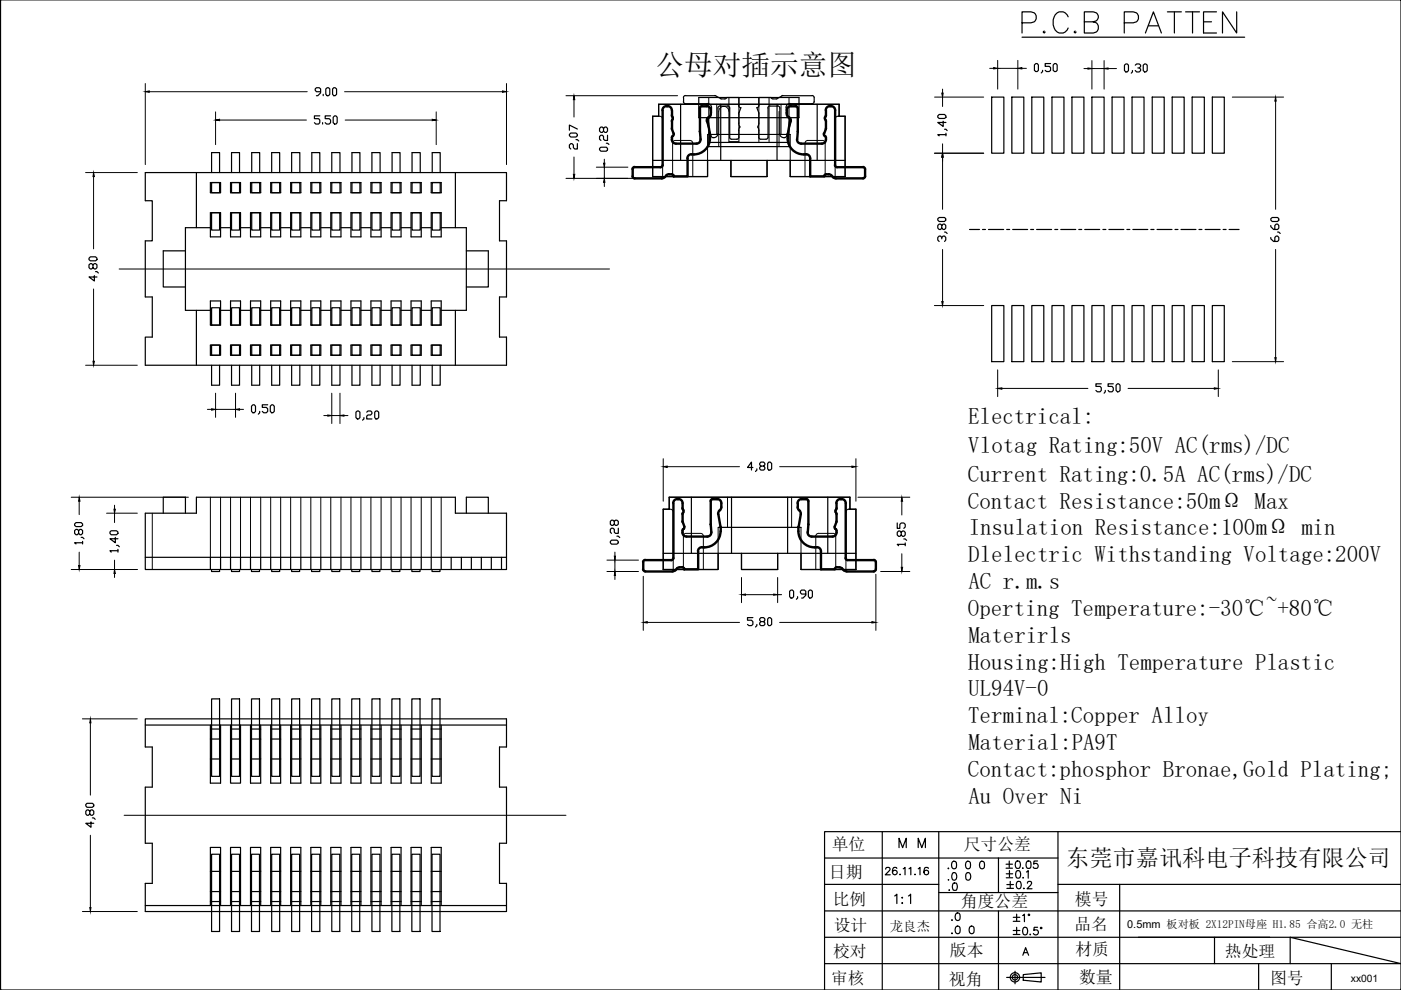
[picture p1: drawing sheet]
<svg xmlns="http://www.w3.org/2000/svg" width="297mm" height="210mm" viewBox="0 0 297 210" stroke-linecap="round" stroke-linejoin="round" font-family="sans-serif">
<!-- layer: 0 -->
<g fill="none" stroke="#000" stroke-width=".25">
<path d="M68 19.4h-.9l-.3-.3v-.2l.3-.3h.6l.3 .3v.8l-.6 .6h-.3M68.5 20v.3M69.1 18.9l.3-.3h.3l.2 .3v1.1l-.2 .3h-.3l-.3-.3zM70.5 18.9l.3-.3h.3l.3 .3v1.1l-.3 .3h-.3l-.3-.3zM216.7 7.9h47.2M30.8 36.6h76.6v6h-1.5v8.5h1.5v11.9h-1.5v8.5h1.5v5.9h-76.6v-5.9h1.5v-8.5h-1.5v-11.9h1.5v-8.5h-1.5zM41.6 36.6v11.7M44.6 38.7h2.2v2.2h-2.2zM44.9 36.6v-4.2h1.7v4.2M44.9 38.7h1.7v2.2h-1.7zM48.9 38.7h2.1v2.2h-2.1zM49.1 36.6v-4.2h1.7v4.2"/>
<path d="M49.1 38.7h1.7v2.2h-1.7zM53.1 38.7h2.2v2.2h-2.2zM53.4 36.6v-4.2h1.7v4.2M53.4 38.7h1.7v2.2h-1.7zM57.4 38.7h2.1v2.2h-2.1zM57.6 36.6v-4.2h1.7v4.2M57.6 38.7h1.7v2.2h-1.7zM61.6 38.7h2.2v2.2h-2.2zM61.8 36.6v-4.2h1.8v4.2M61.8 38.7h1.8v2.2h-1.8zM65.9 38.7h2.1v2.2h-2.1zM66.1 36.6v-4.2h1.7v4.2"/>
<path d="M66.1 38.7h1.7v2.2h-1.7zM70.1 38.7h2.2v2.2h-2.2zM70.3 36.6v-4.2h1.8v4.2M70.3 38.7h1.8v2.2h-1.8zM74.4 38.7h2.1v2.2h-2.1zM74.6 36.6v-4.2h1.7v4.2M74.6 38.7h1.7v2.2h-1.7zM78.6 38.7h2.2v2.2h-2.2zM78.9 36.6v-4.2h1.7v4.2M78.9 38.7h1.7v2.2h-1.7zM82.9 38.7h2.1v2.2h-2.1zM83.1 36.6v-4.2h1.7v4.2"/>
<path d="M83.1 38.7h1.7v2.2h-1.7zM87.2 38.7h2.1v2.2h-2.1zM87.4 36.6v-4.2h1.7v4.2M87.4 38.7h1.7v2.2h-1.7zM91.4 38.7h2.1v2.2h-2.1zM91.6 36.6v-4.2h1.7v4.2M91.6 38.7h1.7v2.2h-1.7zM96.5 36.6v11.7M138.4 34h40.8M144.3 22.1v11.9M148.2 20.7h21.2v4.2h-21.2zM150.3 24.9v6.2h17v-6.2"/>
<path d="M150.3 30.2h17M152.8 22.1v11.9M155 34v3.4h7.6v-3.4M164.7 22.1v11.9M173.3 22.1v11.9M177.7 24.7h1.5v12.7h-11.7v-3.4M177.9 24.7v-2.6h-38.3v2.6h-1.2v12.7h11.6v-3.4M177.9 24.7h.1M198.8 24.6l.3-.3h1.2l.3 .3v.3l-.3 .2h-1.2l-.3-.2zM200 25.7v1.1l-1.2-.8h1.8M200.3 27.4h.3l.2 .3M200.6 28.5h-1.8l.3 .3"/>
<path d="M200.6 28.3v.5M210.3 20.6h2.5v11.9h-2.5zM214.5 20.6h2.6v11.9h-2.6zM218.8 20.6h2.5v11.9h-2.5zM223 20.6h2.6v11.9h-2.6zM227.3 20.6h2.5v11.9h-2.5zM231.5 20.6h2.6v11.9h-2.6zM235.8 20.6h2.5v11.9h-2.5zM240 20.6h2.6v11.9h-2.6zM244.3 20.6h2.5v11.9h-2.5zM248.5 20.6h2.6v11.9h-2.6zM252.8 20.6h2.5v11.9h-2.5z"/>
<path d="M257 20.6h2.6v11.9h-2.6zM18.9 54.8l.3-.3h1.1l.3 .3v.2l-.3 .3h-1.1l-.3-.3zM19.7 56.1l.3-.2h.3l.3 .2v.6l-.3 .3h-.3l-.3-.3v-.6l-.3-.2h-.2l-.3 .2v.6l.3 .3h.2l.3-.3M20 58.4v1.2l-1.1-.9h1.7M20.3 57.6h.3l.3 .3M39.3 53.2h-4.7v7.6h4.7M44.6 48.3h-5.3v17.5h5.3M44.6 45.1h2.2v5.1h-2.2zM44.9 45.1h1.7v3.7h-1.7zM46.8 48.3h2.1M48.9 45.1h2.1v5.1h-2.1zM49.1 45.1h1.7v3.7h-1.7z"/>
<path d="M51 48.3h2.1M53.1 45.1h2.2v5.1h-2.2zM53.4 45.1h1.7v3.7h-1.7zM55.3 48.3h2.1M57.4 45.1h2.1v5.1h-2.1zM57.6 45.1h1.7v3.7h-1.7zM59.5 48.3h2.1M61.6 45.1h2.2v5.1h-2.2zM61.8 45.1h1.8v3.7h-1.8zM63.8 48.3h2.1M65.9 45.1h2.1v5.1h-2.1zM66.1 45.1h1.7v3.7h-1.7z"/>
<path d="M68 48.3h2.1M70.1 45.1h2.2v5.1h-2.2zM70.3 45.1h1.8v3.7h-1.8zM72.3 48.3h2.1M74.4 45.1h2.1v5.1h-2.1zM74.6 45.1h1.7v3.7h-1.7zM76.5 48.3h2.1M78.6 45.1h2.2v5.1h-2.2zM78.9 45.1h1.7v3.7h-1.7zM80.8 48.3h2.1M82.9 45.1h2.1v5.1h-2.1zM83.1 45.1h1.7v3.7h-1.7z"/>
<path d="M85 48.3h2.2M87.2 45.1h2.1v5.1h-2.1zM87.4 45.1h1.7v3.7h-1.7zM89.3 48.3h2.1M91.4 45.1h2.1v5.1h-2.1zM91.6 45.1h1.7v3.7h-1.7zM93.5 48.3h5.4v17.5h-5.4M98.9 53.2h4.6v7.6h-4.6M198.8 46.4l.3-.3h1.2l.2 .3v.3l-.2 .3h-1.2l-.3-.3zM199.7 50.6v-.3l-.3-.2h-.3l-.3 .2v.6l.3 .3M199.7 50.3l.3-.2h.3l.2 .2v.6l-.2 .3M199.7 47.8l.3-.3h.3l.2 .3v.6l-.2 .3h-.3l-.3-.3v-.6l-.3-.3h-.3l-.3 .3v.6l.3 .3h.3l.3-.3"/>
<path d="M200.3 49.2h.2l.3 .3M205.6 48.7h2.1M208.3 48.7h.6M209.6 48.7h3.2M213.4 48.7h.7M214.7 48.7h3.2M218.5 48.7h.6M219.8 48.7h3.2M223.6 48.7h.7M224.9 48.7h3.2M228.7 48.7h.6M230 48.7h3.2"/>
<path d="M233.8 48.7h.7M235.1 48.7h3.2M238.9 48.7h.7M240.2 48.7h3.2M244 48.7h.7M245.3 48.7h3.2M249.1 48.7h.7M250.4 48.7h3.2M254.2 48.7h.6M255.5 48.7h3.2M259.3 48.7h.7M260.6 48.7h2.1"/>
<path d="M269.4 50.3v.3l.6 .6h.9l.2-.3v-.6l-.2-.2h-.3l-.3 .2v.9M269.4 47.8v.3l.6 .6h.9l.2-.3v-.6l-.2-.3h-.3l-.3 .3v.9M269.4 46.4l.3-.3h1.2l.2 .3v.3l-.2 .3h-1.2l-.3-.3zM270.9 49.2h.2l.3 .3M41.6 65.8v11.6M44.6 73.2h2.2v2.1h-2.2zM44.6 63.8h2.2v5.1h-2.2zM44.9 77.4v4.3h1.7v-4.3M44.9 73.2h1.7v2.1h-1.7zM44.9 65.2h1.7v3.7h-1.7zM46.8 65.8h2.1M48.9 63.8h2.1v5.1h-2.1z"/>
<path d="M48.9 73.2h2.1v2.1h-2.1zM49.1 77.4v4.3h1.7v-4.3M49.1 73.2h1.7v2.1h-1.7zM49.1 65.2h1.7v3.7h-1.7zM51 65.8h2.1M53.1 63.8h2.2v5.1h-2.2zM53.1 73.2h2.2v2.1h-2.2zM53.4 77.4v4.3h1.7v-4.3M53.4 73.2h1.7v2.1h-1.7zM53.4 65.2h1.7v3.7h-1.7zM55.3 65.8h2.1M57.4 63.8h2.1v5.1h-2.1z"/>
<path d="M57.4 73.2h2.1v2.1h-2.1zM57.6 77.4v4.3h1.7v-4.3M57.6 73.2h1.7v2.1h-1.7zM57.6 65.2h1.7v3.7h-1.7zM59.5 65.8h2.1M61.6 63.8h2.2v5.1h-2.2zM61.6 73.2h2.2v2.1h-2.2zM61.8 77.4v4.3h1.8v-4.3M61.8 73.2h1.8v2.1h-1.8zM61.8 65.2h1.8v3.7h-1.8zM63.8 65.8h2.1M65.9 63.8h2.1v5.1h-2.1z"/>
<path d="M65.9 73.2h2.1v2.1h-2.1zM66.1 77.4v4.3h1.7v-4.3M66.1 73.2h1.7v2.1h-1.7zM66.1 65.2h1.7v3.7h-1.7zM68 65.8h2.1M70.1 63.8h2.2v5.1h-2.2zM70.1 73.2h2.2v2.1h-2.2zM70.3 77.4v4.3h1.8v-4.3M70.3 73.2h1.8v2.1h-1.8zM70.3 65.2h1.8v3.7h-1.8zM72.3 65.8h2.1M74.4 63.8h2.1v5.1h-2.1z"/>
<path d="M74.4 73.2h2.1v2.1h-2.1zM74.6 77.4v4.3h1.7v-4.3M74.6 73.2h1.7v2.1h-1.7zM74.6 65.2h1.7v3.7h-1.7zM76.5 65.8h2.1M78.6 63.8h2.2v5.1h-2.2zM78.6 73.2h2.2v2.1h-2.2zM78.9 77.4v4.3h1.7v-4.3M78.9 73.2h1.7v2.1h-1.7zM78.9 65.2h1.7v3.7h-1.7zM80.8 65.8h2.1M82.9 63.8h2.1v5.1h-2.1z"/>
<path d="M82.9 73.2h2.1v2.1h-2.1zM83.1 77.4v4.3h1.7v-4.3M83.1 73.2h1.7v2.1h-1.7zM83.1 65.2h1.7v3.7h-1.7zM85 65.8h2.2M87.2 63.8h2.1v5.1h-2.1zM87.2 73.2h2.1v2.1h-2.1zM87.4 77.4v4.3h1.7v-4.3M87.4 73.2h1.7v2.1h-1.7zM87.4 65.2h1.7v3.7h-1.7zM89.3 65.8h2.1M91.4 63.8h2.1v5.1h-2.1z"/>
<path d="M91.4 73.2h2.1v2.1h-2.1zM91.6 77.4v4.3h1.7v-4.3M91.6 73.2h1.7v2.1h-1.7zM91.6 65.2h1.7v3.7h-1.7zM96.5 65.8v11.6M210.3 64.8h2.5v11.9h-2.5zM214.5 64.8h2.6v11.9h-2.6zM218.8 64.8h2.5v11.9h-2.5zM223 64.8h2.6v11.9h-2.6zM227.3 64.8h2.5v11.9h-2.5zM231.5 64.8h2.6v11.9h-2.6zM235.8 64.8h2.5v11.9h-2.5z"/>
<path d="M240 64.8h2.6v11.9h-2.6zM244.3 64.8h2.5v11.9h-2.5zM248.5 64.8h2.6v11.9h-2.6zM252.8 64.8h2.5v11.9h-2.5zM257 64.8h2.6v11.9h-2.6zM53.3 86.1l.3-.3h.3l.3 .3v1.1l-.3 .3h-.3l-.3-.3zM55.1 87.2v.3l-.3 .3M56.8 85.8h-1.2v.6h.9l.3 .3v.5l-.3 .3h-.6l-.3-.3M57.3 86.1l.3-.3h.3l.3 .3v1.1l-.3 .3h-.3l-.3-.3zM75.5 87.4l.3-.3h.2l.3 .3v1.1l-.3 .3h-.2l-.3-.3zM77.2 88.5v.3l-.3 .3M77.8 87.4l.2-.3h.6l.3 .3v.3l-.3 .3h-.6l-.2 .2v.6h1.1"/>
<path d="M79.4 87.4l.3-.3h.3l.3 .3v1.1l-.3 .3h-.3l-.3-.3zM159.6 99.1h-1.1l.8-1.1v1.7M160.5 99.4v.3l-.3 .3M161.3 98.8l-.2-.3v-.2l.2-.3h.6l.3 .3v.2l-.3 .3h-.6l-.2 .3v.3l.2 .3h.6l.3-.3v-.3l-.3-.3M163 98h.3l.3 .3v1.1l-.3 .3h-.3l-.2-.3v-1.1zM233.5 81.4h-1.1v.5h.8l.3 .3v.6l-.3 .3h-.6l-.2-.3M234.3 82.8v.3l-.2 .3M236 81.4h-1.1v.5h.9l.2 .3v.6l-.2 .3h-.6l-.3-.3M236.6 81.7l.3-.3h.3l.3 .3v1.1l-.3 .3h-.3l-.3-.3zM15.8 111.1l.3-.3h1.1l.3 .3v.3l-.3 .2h-1.1l-.3-.2zM16.7 112.5l.3-.3h.2l.3 .3v.6l-.3 .3h-.2l-.3-.3v-.6l-.3-.3h-.3l-.3 .3v.6l.3 .3h.3l.3-.3M17.2 113.9h.3l.3 .3"/>
<path d="M17.5 115.1h-1.7l.3 .2M17.5 114.8v.5M23.3 112.8l.3-.3h1.1l.3 .3v.3l-.3 .3h-1.1l-.3-.3zM24.5 113.9v1.2l-1.2-.9h1.7M24.7 115.6h.3l.3 .3M25 116.8h-1.7l.3 .3M25 116.5v.6M30.8 108.8h10.8v-3.4h54.9v3.4h10.9v11.9h-76.6zM30.8 118.2h76.6M34.6 108.8v-3.4h4.7v3.4M44.6 118.2v2.5M46.8 118.2v2.5"/>
<path d="M48.9 118.2v2.5M51 118.2v2.5M53.1 118.2v2.5M55.3 118.2v2.5M57.4 118.2v2.5M59.5 118.2v2.5M61.6 118.2v2.5M63.8 118.2v2.5M65.9 118.2v2.5M68 118.2v2.5M70.1 118.2v2.5M72.3 118.2v2.5"/>
<path d="M74.4 118.2v2.5M76.5 118.2v2.5M78.6 118.2v2.5M80.8 118.2v2.5M82.9 118.2v2.5M85 118.2v2.5M87.2 118.2v2.5M89.3 118.2v2.5M91.4 118.2v2.5M93.5 118.2v2.5M95.7 118.2v2.5M97.8 118.2v2.5"/>
<path d="M98.9 108.8v-3.4h4.6v3.4M99.9 118.2v2.5M102.1 118.2v2.5M104.2 118.2v2.5M106.3 118.2v2.5M129.7 114.5h1.1l.3 .3v.3l-.3 .3h-1.1l-.3-.3v-.3zM130.2 110.5l.3-.2h.3l.3 .2v.6l-.3 .3h-.3l-.3-.3v-.6l-.3-.2h-.2l-.3 .2v.6l.3 .3h.2l.3-.3M130.8 113.7h.3l.3 .3M131.1 112v1.1h-.6l-.3-.3v-.6l-.3-.2h-.2l-.3 .2v.6l.3 .3M140.6 117.3h40.9M146.6 105.4v11.9M155.1 105.4v11.9"/>
<path d="M157.2 117.3v3.4h7.7v-3.4M167 105.4v11.9M175.5 105.4v11.9M179.9 108h1.6v12.7h-11.7v-3.4M180.2 108v-2.6h-38.3v2.6h-1.3v12.7h11.7v-3.4M180.2 108h.1M190.2 110.9v1.1h.6v-.8l.3-.3h.5l.3 .3v.5l-.3 .3M191.1 112.9l.3-.3h.2l.3 .3v.5l-.3 .3h-.2l-.3-.3v-.5l-.3-.3h-.3l-.3 .3v.5l.3 .3h.3l.3-.3M191.6 114.3h.3l.3 .3M191.9 115.4h-1.7l.3 .3M191.9 115.1v.6M44.9 120.7v.5h1.7v-.5"/>
<path d="M49.1 120.7v.5h1.7v-.5M53.3 120.7v.5h1.7v-.5M57.6 120.7v.5h1.7v-.5M61.8 120.7v.5h1.7v-.5M66.1 120.7v.5h1.7v-.5M70.3 120.7v.5h1.7v-.5M74.6 120.7v.5h1.7v-.5M78.9 120.7v.5h1.6v-.5M83.1 120.7v.5h1.7v-.5M87.3 120.7v.5h1.8v-.5M91.6 120.7v.5h1.7v-.5M167.4 125.4l.3-.3h.3l.3 .3v1.1l-.3 .3h-.3l-.3-.3z"/>
<path d="M169.1 126.5v.3l-.2 .3M170.8 126h-.8l-.3-.3v-.3l.3-.3h.5l.3 .3v.8l-.5 .6h-.3M171.4 125.4l.3-.3h.2l.3 .3v1.1l-.3 .3h-.2l-.3-.3zM30.8 152.4h76.6v6h-1.5v8.5h1.5v11.9h-1.5v8.5h1.5v6h-76.6v-6h1.5v-8.5h-1.5v-11.9h1.5v-8.5h-1.5zM30.8 153.7h76.6M44.6 153.7v12.3h2.2v-12.3M44.6 154.6h2.2M44.6 156.7h2.2M44.9 148.2h1.7v16.4h-1.7zM48.9 153.7v12.3h2.1v-12.3M48.9 154.6h2.1M48.9 156.7h2.1"/>
<path d="M49.1 148.2h1.7v16.4h-1.7zM53.1 153.7v12.3h2.2v-12.3M53.1 154.6h2.2M53.1 156.7h2.2M53.3 148.2h1.7v16.4h-1.7zM57.4 153.7v12.3h2.1v-12.3M57.4 154.6h2.1M57.4 156.7h2.1M57.6 148.2h1.7v16.4h-1.7zM61.6 153.7v12.3h2.2v-12.3M61.6 154.6h2.2M61.6 156.7h2.2"/>
<path d="M61.8 148.2h1.7v16.4h-1.7zM65.9 153.7v12.3h2.1v-12.3M65.9 154.6h2.1M65.9 156.7h2.1M66.1 148.2h1.7v16.4h-1.7zM70.1 153.7v12.3h2.2v-12.3M70.1 154.6h2.2M70.1 156.7h2.2M70.3 148.2h1.7v16.4h-1.7zM74.4 153.7v12.3h2.1v-12.3M74.4 154.6h2.1M74.4 156.7h2.1"/>
<path d="M74.6 148.2h1.7v16.4h-1.7zM78.6 153.7v12.3h2.2v-12.3M78.6 154.6h2.2M78.6 156.7h2.2M78.9 148.2h1.6v16.4h-1.6zM82.9 153.7v12.3h2.1v-12.3M82.9 154.6h2.1M82.9 156.7h2.1M83.1 148.2h1.7v16.4h-1.7zM87.2 153.7v12.3h2.1v-12.3M87.2 154.6h2.1M87.2 156.7h2.1"/>
<path d="M87.3 148.2h1.8v16.4h-1.8zM91.4 153.7v12.3h2.1v-12.3M91.4 154.6h2.1M91.4 156.7h2.1M91.6 148.2h1.7v16.4h-1.7zM18.2 170.6l.2-.3h1.2l.3 .3v.3l-.3 .3h-1.2l-.2-.3zM19 172l.3-.3h.3l.3 .3v.6l-.3 .3h-.3l-.3-.3v-.6l-.3-.3h-.3l-.2 .3v.6l.2 .3h.3l.3-.3M19.3 174.3v1.1l-1.1-.8h1.7M19.6 173.4h.3l.3 .3M44.6 160.9h2.2M48.9 160.9h2.1M53.1 160.9h2.2"/>
<path d="M57.4 160.9h2.1M61.6 160.9h2.2M65.9 160.9h2.1M70.1 160.9h2.2M74.4 160.9h2.1M78.6 160.9h2.2M82.9 160.9h2.1M87.2 160.9h2.1M91.4 160.9h2.1M30.8 192h76.6M44.6 192v-12.3h2.2v12.3M44.6 191.1h2.2"/>
<path d="M44.6 189h2.2M44.6 184.8h2.2M44.9 181.1h1.7v16.4h-1.7zM48.9 192v-12.3h2.1v12.3M48.9 191.1h2.1M48.9 189h2.1M48.9 184.8h2.1M49.1 181.1h1.7v16.4h-1.7zM53.1 192v-12.3h2.2v12.3M53.1 191.1h2.2M53.1 189h2.2M53.1 184.8h2.2"/>
<path d="M53.3 181.1h1.7v16.4h-1.7zM57.4 192v-12.3h2.1v12.3M57.4 191.1h2.1M57.4 189h2.1M57.4 184.8h2.1M57.6 181.1h1.7v16.4h-1.7zM61.6 192v-12.3h2.2v12.3M61.6 191.1h2.2M61.6 189h2.2M61.6 184.8h2.2M61.8 181.1h1.7v16.4h-1.7zM65.9 192v-12.3h2.1v12.3"/>
<path d="M65.9 191.1h2.1M65.9 189h2.1M65.9 184.8h2.1M66.1 181.1h1.7v16.4h-1.7zM70.1 192v-12.3h2.2v12.3M70.1 191.1h2.2M70.1 189h2.2M70.1 184.8h2.2M70.3 181.1h1.7v16.4h-1.7zM74.4 192v-12.3h2.1v12.3M74.4 191.1h2.1M74.4 189h2.1"/>
<path d="M74.4 184.8h2.1M74.6 181.1h1.7v16.4h-1.7zM78.6 192v-12.3h2.2v12.3M78.6 191.1h2.2M78.6 189h2.2M78.6 184.8h2.2M78.9 181.1h1.6v16.4h-1.6zM82.9 192v-12.3h2.1v12.3M82.9 191.1h2.1M82.9 189h2.1M82.9 184.8h2.1M83.1 181.1h1.7v16.4h-1.7z"/>
<path d="M87.2 192v-12.3h2.1v12.3M87.2 191.1h2.1M87.2 189h2.1M87.2 184.8h2.1M87.3 181.1h1.8v16.4h-1.8zM91.4 192v-12.3h2.1v12.3M91.4 191.1h2.1M91.4 189h2.1M91.4 184.8h2.1M91.6 181.1h1.7v16.4h-1.7zM.1 209.9h.1M297 209.9h.1"/>
</g>
<!-- layer: DASH -->
<g fill="none" stroke="#000" stroke-width=".21">
<path d="M139.6 24.7a.64 .64 0 0 1 .9 .5v12.2M139.6 24.7h.1M142.6 37.4v-7a.58 .58 0 0 1 .6-.6h3.2l.4 .4 .1 7.2M150 28.5h17.5M150.3 20.7v4.2M152 22.1v6.4M154.5 23.6a1.08 1.08 0 0 0-1-1 1.08 1.08 0 0 0-1.1 1v7.5M154.5 20.7v9.3h2.2v-9.3M160.9 20.7v9.3M163.1 20.7v9.3M165.2 23.6v7.5M165.6 22.1v6.4"/>
<path d="M167.3 20.7v4.2M167.5 28.5h-17.5v5.5M167.5 28.5v5.5M170.7 37.4v-7.2a.52 .52 0 0 1 .6-.4h3.1a.58 .58 0 0 1 .5 .6v7M177.7 24.7l-.4 .1-.2 .4v12.2M32.3 108.8v11.9M44.6 105.4v12.8M46.8 105.4v12.8M48.9 105.4v12.8M51 105.4v12.8M53.1 105.4v12.8M55.3 105.4v12.8"/>
<path d="M57.4 105.4v12.8M59.5 105.4v12.8M61.6 105.4v12.8M63.8 105.4v12.8M65.9 105.4v12.8M68 105.4v12.8M70.1 105.4v12.8M72.3 105.4v12.8M74.4 105.4v12.8M76.5 105.4v12.8M78.6 105.4v12.8M80.8 105.4v12.8"/>
<path d="M82.9 105.4v12.8M85 105.4v12.8M87.2 105.4v12.8M89.3 105.4v12.8M91.4 105.4v12.8M93.5 105.4v12.8M141.9 108a.69 .69 0 0 1 .8 .6v12.1M141.9 108h.1M152.3 111.8h17.5M154.2 105.4v6.4M167.8 105.4v6.4M169.8 111.8h-17.5v5.5"/>
<path d="M169.8 111.8v5.5M179.9 108l-.5 .4v12.3M144.9 120.7v-7a.58 .58 0 0 1 .6-.6h3.1l.3 .1 .2 .4v7.1M173 120.7v-7.1l.2-.4 .3-.1h3.1a.58 .58 0 0 1 .6 .6v7"/>
</g>
<!-- layer: CENTER -->
<path d="M25.3 57h103.9M26.3 172.9h93.7" fill="none" stroke="#000" stroke-width=".21"/>
<!-- layer: A4 -->
<g fill="none" stroke="#000" stroke-width=".25">
<path d="M.1 0h296.9v209.9h-296.9zM187.1 176.3v33.6M199 176.3v33.6M224.3 176.3v33.6M297 176.3h-122.2v33.6M174.8 187.5h24.2M174.8 198.7h122.2M174.8 181.9h49.5M174.8 193.1h122.2M187.8 184.3l.3-.4 .4 .1 .2 .2-.1 .3-.9 1h1.1M189.7 190l.4-.4v2M190.1 184.1v-.1a.58 .58 0 0 0-.8 .2 .88 .88 0 0 0 .4 1.3 .5 .5 0 0 0 .5-.5 .5 .5 0 0 0-.5-.5 .5 .5 0 0 0-.5 .5"/>
<path d="M190.8 185.3v.2l.1-.1M191.2 191.5h.2zM191.3 190.3v.1zM191.5 184.2l.4-.3v1.6M192.6 190l.5-.4v2M192.7 184.2l.4-.3v1.6M194 185.3v.2l.1-.1M194.7 184.2l.4-.3v1.6M196.8 184.1v-.1a.58 .58 0 0 0-.8 .2 .88 .88 0 0 0 .4 1.3 .5 .5 0 0 0 .5-.5 .5 .5 0 0 0-.5-.5 .5 .5 0 0 0-.5 .5M199 189.2h25.3M201.1 184l-.1 .1h.2M202 182.7a.51 .51 0 0 1 .8 .2v.4a.68 .68 0 0 1-.4 .9h-.2a.99 .99 0 0 1-.2-1.5z"/>
<path d="M205 182.7a.51 .51 0 0 1 .7 .2l.1 .4a.68 .68 0 0 1-.5 .9h-.1a.99 .99 0 0 1-.2-1.5zM207.9 182.7a.51 .51 0 0 1 .8 .2v.4a.68 .68 0 0 1-.4 .9h-.2a.99 .99 0 0 1-.2-1.5zM211.7 181.9v7.3M211.7 193.1v16.8M213.3 183.2h1.4M213.3 184.1h1.4M213.3 185.3h1.4M213.3 186.1h1.4M213.5 187.6h1.4M213.5 188.4h1.4M214 182.6v1.3M214 184.6v1.3"/>
<path d="M214.2 186.9v1.3M214.8 197.3h1.4M214.8 198.1h1.4M214.8 194.5h1.4M214.8 195.3h1.4M215.5 182.6a.58 .58 0 0 1 .8 .3 .76 .76 0 0 1 0 .8 .76 .76 0 0 1-.8 .4 1.19 1.19 0 0 1 0-1.5zM215.5 184.7a.51 .51 0 0 1 .8 .2l.1 .4a.7 .7 0 0 1-.6 .9 1.03 1.03 0 0 1-.3-1.5zM215.5 193.8v1.4M215.5 196.6v1.4M215.7 186.9h.4a.84 .84 0 0 1 .3 1.2 .48 .48 0 0 1-.4 .3 .48 .48 0 0 1-.5-.3 1.24 1.24 0 0 1 .2-1.2zM216.8 194.1l.4-.3v1.6M216.9 184l-.1 .1h.1"/>
<path d="M216.9 186v.2l.1-.1M217 196.7a.51 .51 0 0 1 .8 .2l.1 .4a.7 .7 0 0 1-.6 .9 1.03 1.03 0 0 1-.3-1.5zM217.1 188.3v.1h.1M217.6 184.9l.4-.3v1.6M217.8 182.6a.58 .58 0 0 1 .8 .3v.9a.51 .51 0 0 1-.5 .3 .51 .51 0 0 1-.5-.3 1.24 1.24 0 0 1 .2-1.2zM217.8 187.3l.2-.4h.1h.5l.1 .3-.2 .5-.8 .7h1.1M218.4 198l-.1 .1h.2M220 196.6h-.7l-.1 .7a.56 .56 0 0 1 .8 0 .56 .56 0 0 1-.1 .8 .56 .56 0 0 1-.8-.2M220 182.6h-.8l-.1 .6a.56 .56 0 0 1 .9 0 .56 .56 0 0 1-.1 .9 .56 .56 0 0 1-.8-.3M224.3 187.5h72.7M237.4 187.5v22.4M257.5 198.7v5.6"/>
<path d="M174.8 204.3h122.2l-23.5-5.6v5.6M213.4 207.2h8.2M215.2 205.9v2.7M216.9 202.5l.6-1.6 .6 1.6M216.9 206.6l3.9-.3v1.9l-3.9-.4zM217.1 202h.7M266.9 204.3v5.6M282.3 204.3v5.6"/>
<circle cx="218.2" cy="194" r=".15"/>
<circle cx="220.7" cy="196.8" r=".15"/>
<circle cx="215.2" cy="207.2" r=".99"/>
<circle cx="215.2" cy="207.2" r=".57"/>
</g>
<!-- layer: 0 -->
<g fill="none" stroke="#000" stroke-width=".21">
<path d="M30.8 17.7v17.2M31.7 19.4h33.4M73.1 19.4h33.4M107.4 17.7v17.2M199.8 18.9v.8M209.8 14.5h.9M211.5 12.8v6.1M211.5 14.5h4.3M215.8 12.8v6.1M216.6 14.5h1M229.8 14.5h.9M231.5 12.8v6.1"/>
<path d="M231.5 14.5h2.6M234.1 12.8v6.1M234.9 14.5h1.8M18.1 36.6h11M19.8 37.4v15.4M45.7 23.7v7M46.6 25.5h18.4M73.2 25.5h18.4M92.5 23.7v7M120 37.8h15.7M120 20.3h23.7M121.7 21.1v3.7"/>
<path d="M121.7 33.3v3.7M126.4 35.4h6.7M128.1 35.4v2.4M128.1 38.7v.9M198.1 32.5h10.5M198.1 20.6h10.5M199.8 20.6v2M199.8 30.5v2M199.8 33.3v11.1M261.3 20.6h10.8M270.5 21.4v23M199.8 52.9v11"/>
<path d="M270.5 52.9v22.9M18.1 77.4h11M19.8 61.3v15.3M198.1 64.8h10.5M211.5 78.4v5.7M258.3 78.4v5.7M261.3 76.7h10.8M44 86.8h.9M45.7 83.4v5.1M45.7 86.8h4.2M49.9 83.4v5.1M50.8 86.8h.8"/>
<path d="M68.7 88.1h.8M70.3 83.4v6.4M70.3 88.1h1.8M72.1 83.4v6.4M72.9 88.1h.9M140.6 97.3v9M141.5 98.9h15.3M165.3 98.9h15.3M181.5 97.3v9M212.4 82.4h18.3M239.2 82.4h18.3M15.1 105.4h24.8"/>
<path d="M16.8 106.3v2.8M16.8 117.1v2.8M22.6 108.8h6.5M24.3 107.1v.9M24.3 108.8v2M24.3 118.8v1.9M128.7 118.8h6.7M130.4 117.1v.8M130.4 118.8v2.4M181.9 105.4h11M191.2 106.3v2.9M191.2 117.4v2.9"/>
<path d="M15.1 120.7h14M24.3 121.6v.8M128.7 121.2h6.7M130.4 122v.9M136.4 122.2v11.5M137.2 132h19.6M157.2 122.4v5.4M158.1 126.1h5.9M164.9 122.4v5.4M164.9 126.1h.8M165.3 132h19.6M185.7 121.8v11.9"/>
<path d="M186.7 121.2h6.2M17.5 152.4h11.6M19.2 153.3v15.3M19.2 177.1v15.3M17.5 193.3h11.6"/>
</g>
<g fill="#000" stroke="#000" stroke-width=".21">
<path d="M30.8 19.4l.9-.1v.3zM106.5 19.3l.9 .1-.9 .2zM199.7 19.7h.3l-.2 .9zM210.7 14.3l.8 .2-.8 .1zM215.8 14.5l.8-.2v.3zM230.7 14.4l.8 .1-.8 .2zM234.1 14.5l.8-.1v.3zM19.8 36.6l.2 .8h-.3zM45.7 25.5l.9-.2v.3zM91.6 25.3l.9 .2-.9 .1zM121.7 20.3l.2 .8h-.3zM121.6 37h.3l-.2 .8z"/>
<path d="M128.1 37.8l.2 .9h-.3zM128 34.6h.3l-.2 .8zM199.8 32.5l.2 .8h-.3zM270.5 20.6l.1 .8h-.3zM19.7 76.6h.3l-.2 .8zM199.7 63.9h.3l-.2 .9zM270.3 75.8h.3l-.1 .9zM44.9 86.7l.8 .1-.8 .2zM49.9 86.8l.9-.1v.3zM69.5 88l.8 .1-.8 .1zM72.1 88.1l.8-.1v.2zM140.6 98.9l.9-.1v.3z"/>
<path d="M180.6 98.8l.9 .1-.9 .2zM211.5 82.4l.9-.2v.3zM257.5 82.2l.8 .2-.8 .1zM16.7 119.9h.3l-.2 .8zM16.8 105.4l.2 .9h-.3zM24.2 108h.3l-.2 .8zM130.2 117.9h.3l-.1 .9zM191.2 105.4l.2 .9h-.3zM24.3 120.7l.2 .9h-.3zM130.4 121.2l.1 .8h-.3zM136.4 132l.8-.2v.3zM157.2 126.1l.9-.1v.2z"/>
<path d="M164 126l.9 .1-.9 .1zM184.9 131.8l.8 .2-.8 .1zM191.1 120.3h.3l-.2 .9zM19.2 152.4l.1 .9h-.3zM19 192.4h.3l-.1 .9z"/>
</g>
<g fill="none" stroke="#000" stroke-width=".51">
<path d="M134.1 37.4l.2 .4h.2M134.1 35.9v1.5M134.5 35.4l-.3 .2-.1 .2M134.6 35.4h5.5M140.5 23.4v11.6M140.5 35l-.1 .2-.4 .2M141.3 37.2l-.6 .5-.4 .1h-5.7M141.3 22.5a.87 .87 0 0 0-.9 .9M141.3 22.5h.3M141.6 22.5a.87 .87 0 0 1 .8 .9M141.9 36.9l-.6 .3M141.9 37h.5"/>
<path d="M142.4 24.4l.2 .5M142.4 27.2l.1 .2M142.5 25.5l-.1 .2M142.5 23.4v1M142.5 25.7v1.5M142.5 29.2v.4M142.5 27.4l.3 .9M142.6 24.9v.3M142.6 25.2l-.1 .3M142.8 28.3v.3l-.4 .6M145.8 33.6v3.8h-3v-.3l-.4-.2M146.6 32.7a.87 .87 0 0 0-.9 .9"/>
<path d="M148.4 27.8v.1M148.4 27.9l.1 1.8-.4 .6-.4 .2h-4.4a.87 .87 0 0 1-.9-.9M148.4 23v4.9M148.8 22.5l-.4 .2v.2M148.8 22.5h1M149.8 22.5a.87 .87 0 0 1 .9 .9v1.1l-.3 .4M150.1 25.7l.4 2.7M150.3 24.8l-.2 .3-.1 .6M150.5 28.4v.1M150.5 28.5v.9M150.5 29.3a3.5 3.5 0 0 1-3.9 3.4M166.8 24.2l.4 .7"/>
<path d="M166.9 23.4v.8M167 29.3a3.5 3.5 0 0 0 3.9 3.4M167 28.4v.1M167 28.5v.9M167.2 24.8l.2 .3 .1 .6M167.5 25.7l-.5 2.7M167.7 22.5a.87 .87 0 0 0-.9 .9M167.7 22.5h1M168.7 22.5l.4 .2v.2v4.9M169 29.5l.2 .7 .6 .3M169.1 27.9l-.1 1.6M169.9 30.5h4.4"/>
<path d="M170.9 32.7a.87 .87 0 0 1 .9 .9M171.8 33.6v3.8h2.9l.1-.3 .4-.2M174.7 28.3l.1 .5M174.9 28.8l.2 .2v.6M174.9 24.9v.3M174.9 25.2l.2 .3M175.1 27.4l-.4 .9M175.1 25.5v1.7M175.1 29.6a.87 .87 0 0 1-.8 .9M175.1 23.4v1.1l-.2 .4M175.1 27.2v.2M175.2 37h.5"/>
<path d="M175.6 36.9l.7 .3M175.9 22.5a.87 .87 0 0 0-.8 .9M176 22.5h.2M176.2 22.5a.87 .87 0 0 1 .9 .9v11.6M176.3 37.2l.3 .4M176.6 37.6l.6 .2M177 35l.2 .4h.3M177.5 35.4h5.5M183 35.4l.4 .2v.2M183.4 35.9v1.5l-.2 .4h-6M136.4 119.2v1.5M136.8 118.7l-.4 .2-.1 .3"/>
<path d="M136.8 118.8h5.6M142.8 106.7v11.6M142.8 118.3l-.2 .4-.3 .1M143.6 105.8a.87 .87 0 0 0-.9 .9M143.6 105.8h.3M143.9 105.8a.87 .87 0 0 1 .8 .9v1.1M144.7 107.7v.2M144.7 110.5v.2M144.7 108.8v.2M144.7 109v1.5M144.8 107.9l.1 .3M144.8 110.7l.3 .9"/>
<path d="M144.8 112.2l-.1 .3a.98 .98 0 0 0 .8 1.3l4.7-.1 .5-.4 .1-.5M144.9 108.6l-.1 .3M144.9 108.2v.4M145 112.1l-.1 .1M145.1 111.6l-.2 .5M148 116.9v3.8h-2.9l-.1-.2-.4-.3M148.9 116a.87 .87 0 0 0-.9 .9M150.7 111.2h.1M150.7 106.3l.1 6.5M151.1 105.8l-.4 .2v.2M151.1 105.8h1M152.1 105.8a.87 .87 0 0 1 .8 .9v.8"/>
<path d="M152.8 112.6a3.5 3.5 0 0 1-3.9 3.4M152.8 111.7v1M152.9 107.5l-.1 .5a1.03 1.03 0 0 0-.5 1l.5 2.7M169.1 107.5l.2 .5a1.03 1.03 0 0 1 .5 1l-.5 2.7M169.1 106.7v.8M169.2 111.7v.1M169.3 112.6a3.5 3.5 0 0 0 3.9 3.4M169.3 111.9v.8M170 105.8a.87 .87 0 0 0-.9 .9M170 105.8h1M170.9 105.8l.3 .1 .2 .3v5M171.4 111.2l-.1 1.6"/>
<path d="M171.4 111.2h.1M173.2 116a.87 .87 0 0 1 .9 .9v3.8h2.9M177.1 112.1l.1 .1M177.2 108.2v.4M177.2 108.6l.1 .3M177.2 112.2l.2 .3a.97 .97 0 0 1-.9 1.3l-4.6-.1-.6-.4-.1-.5M177.3 110.7l-.3 .9 .1 .5M177.3 108.8l.1 .2M177.4 110.5l-.1 .2M177.4 107.7l-.2 .5M177.4 106.7v1.1M177.4 109v1.5"/>
<path d="M178.2 105.8a.87 .87 0 0 0-.9 .9M178.2 105.8h.3M178.4 105.8a.87 .87 0 0 1 .9 .9v11.6M179.3 118.3v.2l.4 .3M179.7 118.8h5.6M185.3 118.7l.2 .1 .2 .4M185.7 119.2v1.5l-.2 .4h-.2M136.3 120.7l.1 .2 .4 .2M136.8 121.2h5.8M143.2 120.9l-.6 .2M143.5 120.5l-.3 .4M144.6 120.3h-.7l-.4 .2"/>
<path d="M177.4 120.2l-.4 .3v.2M177.4 120.3l1 .1 .5 .5M178.9 120.9l.6 .2M179.5 121.2h5.8"/>
</g>
<g fill="#000">
<circle cx="142.8" cy="37.4" r=".25"/>
<circle cx="145.1" cy="120.7" r=".25"/>
</g>
<!-- layer: D-00 -->
<g fill="none" stroke="#000" stroke-width=".25">
<path d="M144.9 21.5l.2 .4 .2 .1h4.7M144.9 20.7v.9M145.3 20.2l-.3 .3-.1 .2M145.4 20.3h6.1M149.8 25.8l1 3.1M150 21.9a.87 .87 0 0 1 .9 .9M150.1 24.8a.87 .87 0 0 0-.3 1M150.8 28.9l.4 .3M150.9 22.8v1.1M150.9 23.9l-.2 .5-.6 .5M151.2 29.1h.1M151.2 29.2h.2"/>
<path d="M151.5 20.2l.2 .1M151.8 20.3a2.14 2.14 0 0 0 1.9 .7M152.2 28.3a.87 .87 0 0 1-.9 .9M152.7 22.5l-.4 .2-.1 .2v5.4M152.7 22.5h1.6M153.7 21l.4-.3h2.6v1.7M154.3 22.5l.4 .2v.2v6.2M154.7 29.1l.2 .4h.2M155.1 29.5h1.1M156.6 26.1l.2 .7M156.6 22.4l.2 .4h.3M156.7 27.7v1.4l-.3 .4h-.2"/>
<path d="M156.7 24.1v2M156.8 27l-.2 .7M156.8 26.8v.3M157.1 22.8l-.5 1.3M160.7 27l.2 .7M160.8 23.8l.1 .3M160.9 22.4l-.2 .4h-.2l.4 1M160.9 24.1v2l-.3 .8 .1 .2M162.8 22.9l.2-.4h1.9l.4 .2v5.6M162.8 22.9v6.4l-.4 .2h-1.3l-.2-.4v-1.4M164.6 21l-.9-.1-.2-.2h-2.6v1.7M165.3 28.3a.89 .89 0 0 0 1.1 .9"/>
<path d="M165.8 20.3l-1.2 .7M166 20.2l-.2 .1M166 20.3h6.2M166.3 29.1h.1M166.7 23.9l.3 .7M166.7 22.8v1.1M167.1 24.6l.3 .3M167.4 24.8a.87 .87 0 0 1 .4 1M167.5 21.9a.87 .87 0 0 0-.8 .9M167.5 22h4.7M167.8 25.8l-1 3.1-.5 .3M172.2 20.2l.4 .3v.2"/>
<path d="M172.6 21.5l-.2 .4-.2 .1M172.6 20.7v.9"/>
</g>
<text font-size="9.3" x="215.9" y="9.2">P.C.B PATTEN</text>
<text font-size="6.1" x="139" y="15.9">公母对插示意图</text>
<text font-size="5.3" x="189.8" y="181">M M</text>
<g font-size="4.9">
<text x="218.4" y="16.6">0,50</text>
<text x="237.4" y="16.6">0,30</text>
<text x="65.6" y="27.5">5.50</text>
<text x="123.8" y="32.8" transform="rotate(-90 123.8 32.8)">2,07</text>
<text x="130.2" y="33.2" transform="rotate(-90 130.2 33.2)">0,28</text>
<text x="205.3" y="89.8">Electrical:</text>
<text x="205.3" y="96">Vlotag Rating:50V AC(rms)/DC</text>
<text x="205.2" y="102.2">Current Rating:0.5A AC(rms)/DC</text>
<text x="205.2" y="107.8">Contact Resistance:50mΩ Max</text>
<text x="205.4" y="113.5">Insulation Resistance:100mΩ min</text>
<text x="205.3" y="119.2">Dlelectric Withstanding Voltage:200V</text>
<text x="205.3" y="124.9">AC r.m.s</text>
<text x="205.2" y="130.7">Operting Temperature:-30℃~+80℃</text>
<text x="157.7" y="134.1">5,80</text>
<text x="205.3" y="136.4">Materirls</text>
<text x="205.3" y="142">Housing:High Temperature Plastic</text>
<text x="205.3" y="147.7">UL94V-0</text>
<text x="205.3" y="153.3">Terminal:Copper Alloy</text>
<text x="205.3" y="159">Material:PA9T</text>
<text x="205.2" y="164.7">Contact:phosphor Bronae,Gold Plating;</text>
<text x="205.3" y="170.4">Au Over Ni</text>
<text x="226" y="183.6">东莞市嘉讯科电子科技有限公司</text>
<text x="204.3" y="190.1" transform="rotate(-90 204.3 190.1)">.0</text>
<text x="200.7" y="196.5">.0</text>
</g>
<g font-size="3.6">
<text x="176.3" y="180.3">单位</text>
<text x="204.3" y="180.3">尺寸公差</text>
<text x="175.8" y="186.2">日期</text>
<text x="176.6" y="191.8">比例</text>
<text x="227.9" y="191.8">模号</text>
<text x="176.8" y="197.5">设计</text>
<text x="203.7" y="192.4">角度公差</text>
<text x="227.8" y="197.2">品名</text>
<text x="176.6" y="203">校对</text>
<text x="201.4" y="202.7">版本</text>
<text x="228" y="202.6">材质</text>
<text x="259.7" y="202.9">热处理</text>
<text x="176.2" y="208.6">审核</text>
<text x="201.2" y="208.8">视角</text>
<text x="228.8" y="208.4">数量</text>
<text x="269.3" y="208.6">图号</text>
</g>
<text font-size="2.9" x="188.7" y="197.4">龙良杰</text>
<text font-size="2.3" x="239" y="196.8">0.5mm 板对板 2X12PIN母座 H1.85 合高2.0 无柱</text>
<text font-size="2.2" x="286.4" y="208.1">xx001</text>
</svg>
